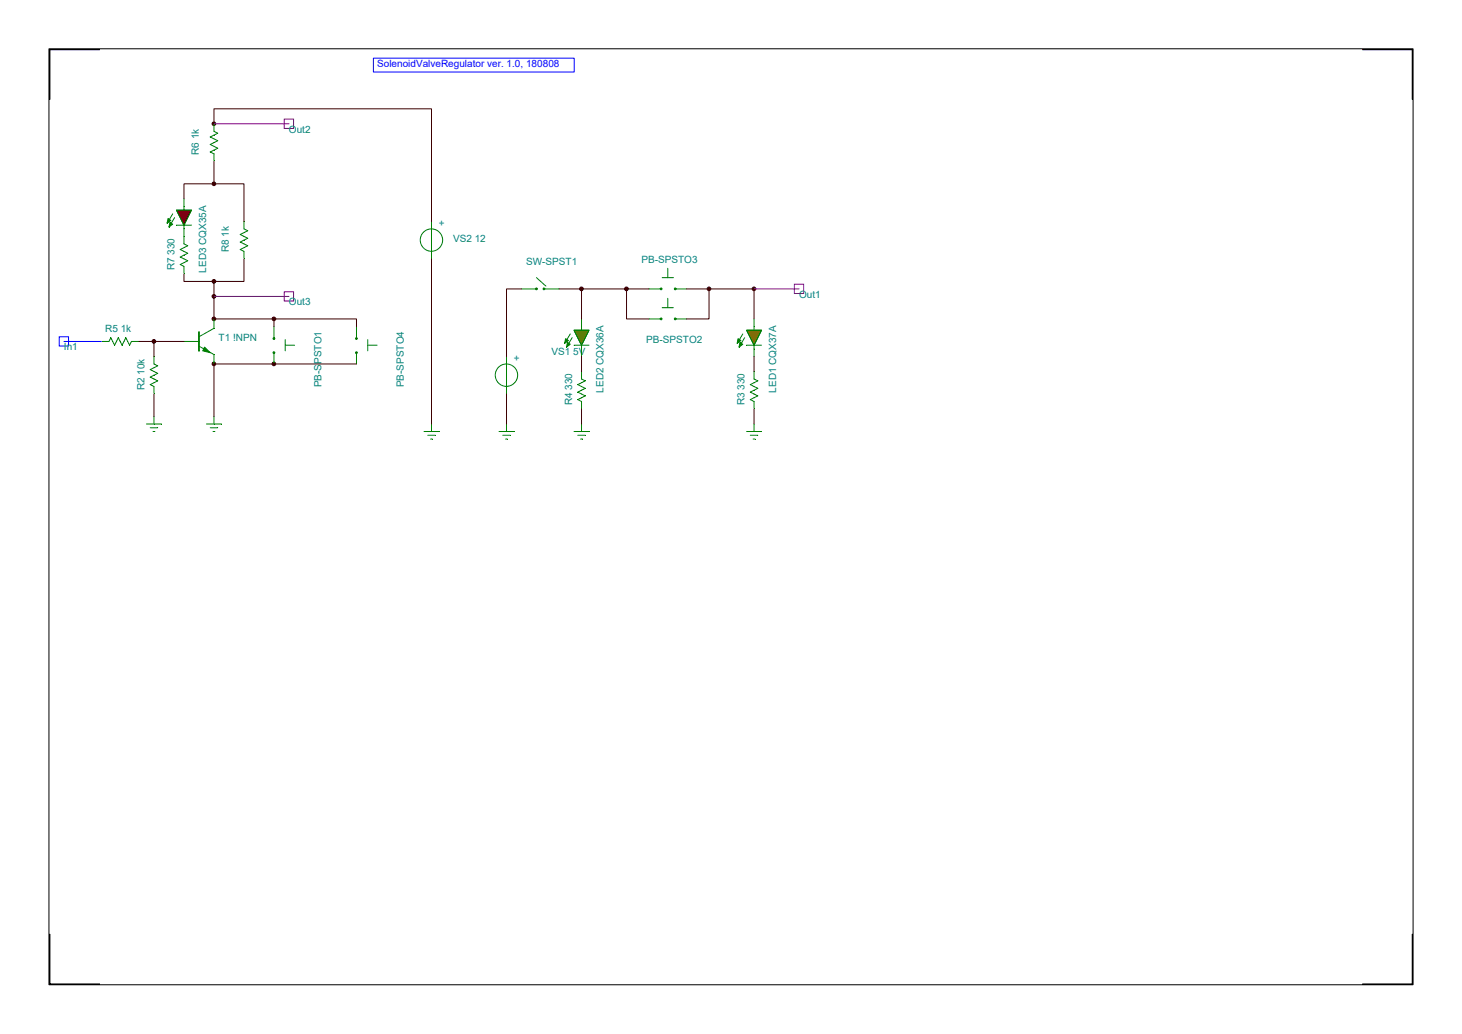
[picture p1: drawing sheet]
<svg xmlns="http://www.w3.org/2000/svg" width="297mm" height="210mm" viewBox="0 0 297 210" stroke-linecap="round" stroke-linejoin="round" font-family="sans-serif">
<g fill="#3c0000" stroke="#3c0000" stroke-width=".2">
<circle cx="31.3" cy="69.3" r=".38"/>
<circle cx="43.5" cy="25.1" r=".38"/>
<circle cx="43.5" cy="37.3" r=".38"/>
<circle cx="43.5" cy="57.1" r=".38"/>
<circle cx="43.5" cy="60.2" r=".38"/>
<circle cx="43.5" cy="64.8" r=".38"/>
<circle cx="43.5" cy="73.9" r=".38"/>
<circle cx="55.6" cy="64.8" r=".38"/>
<circle cx="55.6" cy="73.9" r=".38"/>
<circle cx="118.1" cy="58.7" r=".38"/>
<circle cx="127.3" cy="58.7" r=".38"/>
<circle cx="144" cy="58.7" r=".38"/>
<circle cx="153.2" cy="58.7" r=".38"/>
</g>
<path d="M102.9 86.1v1.5" fill="none" stroke="#008000" stroke-width=".2"/>
<path d="M101.4 87.6h3" fill="none" stroke="#008000" stroke-width=".2"/>
<path d="M102.1 88.4h1.6" fill="none" stroke="#008000" stroke-width=".2"/>
<path d="M102.7 89.2h.4" fill="none" stroke="#008000" stroke-width=".2"/>
<path d="M87.7 86.1v1.5" fill="none" stroke="#008000" stroke-width=".2"/>
<path d="M86.1 87.6h3.1" fill="none" stroke="#008000" stroke-width=".2"/>
<path d="M86.9 88.4h1.5" fill="none" stroke="#008000" stroke-width=".2"/>
<path d="M87.5 89.2h.4" fill="none" stroke="#008000" stroke-width=".2"/>
<path d="M43.5 84.6v1.5" fill="none" stroke="#008000" stroke-width=".2"/>
<path d="M41.9 86.1h3.1" fill="none" stroke="#008000" stroke-width=".2"/>
<path d="M42.7 86.9h1.5" fill="none" stroke="#008000" stroke-width=".2"/>
<path d="M43.3 87.6h.4" fill="none" stroke="#008000" stroke-width=".2"/>
<path d="M31.3 84.6v1.5" fill="none" stroke="#008000" stroke-width=".2"/>
<path d="M29.8 86.1h3" fill="none" stroke="#008000" stroke-width=".2"/>
<path d="M30.5 86.9h1.5" fill="none" stroke="#008000" stroke-width=".2"/>
<path d="M31.1 87.6h.4" fill="none" stroke="#008000" stroke-width=".2"/>
<path d="M118.1 86.1v1.5" fill="none" stroke="#008000" stroke-width=".2"/>
<path d="M116.6 87.6h3.1" fill="none" stroke="#008000" stroke-width=".2"/>
<path d="M117.4 88.4h1.5" fill="none" stroke="#008000" stroke-width=".2"/>
<path d="M118 89.2h.3" fill="none" stroke="#008000" stroke-width=".2"/>
<path d="M153.2 86.1v1.5" fill="none" stroke="#008000" stroke-width=".2"/>
<path d="M151.7 87.6h3" fill="none" stroke="#008000" stroke-width=".2"/>
<path d="M152.4 88.4h1.6" fill="none" stroke="#008000" stroke-width=".2"/>
<path d="M153 89.2h.4" fill="none" stroke="#008000" stroke-width=".2"/>
<path d="M102.9 72.4v1.5" fill="none" stroke="#008000" stroke-width=".2"/>
<path d="M102.9 78.5v1.5" fill="none" stroke="#008000" stroke-width=".2"/>
<g fill="none" stroke="#008000" stroke-width=".2">
<path d="M102.9 73.9v4.6"/>
<circle cx="102.9" cy="76.2" r="2.28"/>
</g>
<path d="M49.6 51.1v1.3" fill="none" stroke="#008000" stroke-width=".2"/>
<path d="M49.6 45v1.5" fill="none" stroke="#008000" stroke-width=".2"/>
<path d="M49.6 49.5l.7 .4" fill="none" stroke="#008000" stroke-width=".2"/>
<path d="M50.3 49.9l-.7 .4" fill="none" stroke="#008000" stroke-width=".2"/>
<path d="M48.8 49.1l.8 .4" fill="none" stroke="#008000" stroke-width=".2"/>
<path d="M49.6 48.8l-.8 .3" fill="none" stroke="#008000" stroke-width=".2"/>
<path d="M49.6 48l.7 .4" fill="none" stroke="#008000" stroke-width=".2"/>
<path d="M50.3 48.4l-.7 .4" fill="none" stroke="#008000" stroke-width=".2"/>
<path d="M48.8 50.7l.8 .4" fill="none" stroke="#008000" stroke-width=".2"/>
<path d="M49.6 50.3l-.8 .4" fill="none" stroke="#008000" stroke-width=".2"/>
<path d="M48.8 47.6l.8 .4" fill="none" stroke="#008000" stroke-width=".2"/>
<path d="M49.6 47.2l-.8 .4" fill="none" stroke="#008000" stroke-width=".2"/>
<path d="M49.6 46.5l.7 .4" fill="none" stroke="#008000" stroke-width=".2"/>
<path d="M50.3 46.9l-.7 .3" fill="none" stroke="#008000" stroke-width=".2"/>
<path d="M37.4 40.4v1.5" fill="none" stroke="#008000" stroke-width=".2"/>
<path d="M37.4 46.5v1.5" fill="none" stroke="#008000" stroke-width=".2"/>
<path d="M35.9 42.7h3l-1.5 3z" fill="#008080" stroke="#008000" stroke-width=".2"/>
<path d="M35.9 45.7h3" fill="none" stroke="#008000" stroke-width=".2"/>
<path d="M37.4 41.9v.8" fill="none" stroke="#008000" stroke-width=".2"/>
<path d="M37.4 45.7v.8" fill="none" stroke="#008000" stroke-width=".2"/>
<path d="M35.1 43.4l-1.2 1.9" fill="none" stroke="#008000" stroke-width=".2"/>
<path d="M34.1 44.4l.6 .4-.8 .5z" fill="#008000" stroke="#008000" stroke-width=".2"/>
<path d="M35.5 44.2l-1.2 1.9" fill="none" stroke="#008000" stroke-width=".2"/>
<path d="M34.5 45.1l.6 .4-.8 .6z" fill="#008000" stroke="#008000" stroke-width=".2"/>
<path d="M37.4 42.7v3" fill="none" stroke="#008000" stroke-width=".2"/>
<path d="M35.9 42.7h3l-1.5 3z" fill="#800000" stroke="#008000" stroke-width=".2"/>
<path d="M37.4 54.1v1.3" fill="none" stroke="#008000" stroke-width=".2"/>
<path d="M37.4 48v1.5" fill="none" stroke="#008000" stroke-width=".2"/>
<path d="M37.4 52.6l.7 .4" fill="none" stroke="#008000" stroke-width=".2"/>
<path d="M38.1 53l-.7 .3" fill="none" stroke="#008000" stroke-width=".2"/>
<path d="M36.6 52.2l.8 .4" fill="none" stroke="#008000" stroke-width=".2"/>
<path d="M37.4 51.8l-.8 .4" fill="none" stroke="#008000" stroke-width=".2"/>
<path d="M37.4 51.1l.7 .3" fill="none" stroke="#008000" stroke-width=".2"/>
<path d="M38.1 51.4l-.7 .4" fill="none" stroke="#008000" stroke-width=".2"/>
<path d="M36.6 53.7l.8 .4" fill="none" stroke="#008000" stroke-width=".2"/>
<path d="M37.4 53.3l-.8 .4" fill="none" stroke="#008000" stroke-width=".2"/>
<path d="M36.6 50.7l.8 .4" fill="none" stroke="#008000" stroke-width=".2"/>
<path d="M37.4 50.3l-.8 .4" fill="none" stroke="#008000" stroke-width=".2"/>
<path d="M37.4 49.5l.7 .4" fill="none" stroke="#008000" stroke-width=".2"/>
<path d="M38.1 49.9l-.7 .4" fill="none" stroke="#008000" stroke-width=".2"/>
<path d="M72.4 66.3v2.3" fill="none" stroke="#008000" stroke-width=".2"/>
<path d="M72.4 71.6v2.3" fill="none" stroke="#008000" stroke-width=".2"/>
<g fill="#000" stroke="#008000" stroke-width=".2">
<path d="M72.3 68.6h.2v.3h-.2z" fill-rule="evenodd"/>
<path d="M72.3 71.5h.2v.2h-.2z" fill-rule="evenodd"/>
</g>
<path d="M72.8 69v2.2M72.8 70.1h1.9" fill="none" stroke="#fff" stroke-width=".2"/>
<path d="M55.7 66.3v2.3M74.7 69v2.2M74.7 70.1h1.9" fill="none" stroke="#008000" stroke-width=".2"/>
<path d="M55.7 71.6v2.3" fill="none" stroke="#008000" stroke-width=".2"/>
<g fill="#000" stroke="#008000" stroke-width=".2">
<path d="M55.5 68.6h.3v.3h-.3z" fill-rule="evenodd"/>
<path d="M55.5 71.5h.3v.2h-.3z" fill-rule="evenodd"/>
</g>
<path d="M56 69v2.2M56 70.1h2" fill="none" stroke="#fff" stroke-width=".2"/>
<path d="M43.5 31.2v1.4M58 69v2.2M58 70.1h1.9" fill="none" stroke="#008000" stroke-width=".2"/>
<path d="M43.5 25.1v1.6" fill="none" stroke="#008000" stroke-width=".2"/>
<path d="M43.5 29.7l.7 .4" fill="none" stroke="#008000" stroke-width=".2"/>
<path d="M44.2 30.1l-.7 .4" fill="none" stroke="#008000" stroke-width=".2"/>
<path d="M42.7 29.3l.8 .4" fill="none" stroke="#008000" stroke-width=".2"/>
<path d="M43.5 29l-.8 .3" fill="none" stroke="#008000" stroke-width=".2"/>
<path d="M43.5 28.2l.7 .4" fill="none" stroke="#008000" stroke-width=".2"/>
<path d="M44.2 28.6l-.7 .4" fill="none" stroke="#008000" stroke-width=".2"/>
<path d="M42.7 30.9l.8 .3" fill="none" stroke="#008000" stroke-width=".2"/>
<path d="M43.5 30.5l-.8 .4" fill="none" stroke="#008000" stroke-width=".2"/>
<path d="M42.7 27.8l.8 .4" fill="none" stroke="#008000" stroke-width=".2"/>
<path d="M43.5 27.4l-.8 .4" fill="none" stroke="#008000" stroke-width=".2"/>
<path d="M43.5 26.7l.7 .4" fill="none" stroke="#008000" stroke-width=".2"/>
<path d="M44.2 27.1l-.7 .3" fill="none" stroke="#008000" stroke-width=".2"/>
<path d="M20.8 69.3h1.3" fill="none" stroke="#008000" stroke-width=".2"/>
<path d="M26.7 69.3h1.5" fill="none" stroke="#008000" stroke-width=".2"/>
<path d="M23.7 69.3l-.4 .8" fill="none" stroke="#008000" stroke-width=".2"/>
<path d="M22.9 69.3l.4 .8" fill="none" stroke="#008000" stroke-width=".2"/>
<path d="M24 68.6l-.3 .7" fill="none" stroke="#008000" stroke-width=".2"/>
<path d="M24 68.6l.4 .7" fill="none" stroke="#008000" stroke-width=".2"/>
<path d="M25.2 69.3l-.4 .8" fill="none" stroke="#008000" stroke-width=".2"/>
<path d="M24.4 69.3l.4 .8" fill="none" stroke="#008000" stroke-width=".2"/>
<path d="M22.5 68.6l-.4 .7" fill="none" stroke="#008000" stroke-width=".2"/>
<path d="M22.5 68.6l.4 .7" fill="none" stroke="#008000" stroke-width=".2"/>
<path d="M25.6 68.6l-.4 .7" fill="none" stroke="#008000" stroke-width=".2"/>
<path d="M25.6 68.6l.3 .7" fill="none" stroke="#008000" stroke-width=".2"/>
<path d="M26.7 69.3l-.4 .8" fill="none" stroke="#008000" stroke-width=".2"/>
<path d="M25.9 69.3l.4 .8" fill="none" stroke="#008000" stroke-width=".2"/>
<path d="M31.3 78.5v1.3" fill="none" stroke="#008000" stroke-width=".2"/>
<path d="M31.3 72.4v1.5" fill="none" stroke="#008000" stroke-width=".2"/>
<path d="M31.3 77l.7 .3" fill="none" stroke="#008000" stroke-width=".2"/>
<path d="M32 77.3l-.7 .4" fill="none" stroke="#008000" stroke-width=".2"/>
<path d="M30.5 76.6l.8 .4" fill="none" stroke="#008000" stroke-width=".2"/>
<path d="M31.3 76.2l-.8 .4" fill="none" stroke="#008000" stroke-width=".2"/>
<path d="M31.3 75.4l.7 .4" fill="none" stroke="#008000" stroke-width=".2"/>
<path d="M32 75.8l-.7 .4" fill="none" stroke="#008000" stroke-width=".2"/>
<path d="M30.5 78.1l.8 .4" fill="none" stroke="#008000" stroke-width=".2"/>
<path d="M31.3 77.7l-.8 .4" fill="none" stroke="#008000" stroke-width=".2"/>
<path d="M30.5 75.1l.8 .3" fill="none" stroke="#008000" stroke-width=".2"/>
<path d="M31.3 74.7l-.8 .4" fill="none" stroke="#008000" stroke-width=".2"/>
<path d="M31.3 73.9l.7 .4" fill="none" stroke="#008000" stroke-width=".2"/>
<path d="M32 74.3l-.7 .4" fill="none" stroke="#008000" stroke-width=".2"/>
<path d="M87.7 45v1.5" fill="none" stroke="#008000" stroke-width=".2"/>
<path d="M87.7 51.1v1.5" fill="none" stroke="#008000" stroke-width=".2"/>
<g fill="none" stroke="#008000" stroke-width=".2">
<path d="M87.7 46.5v4.6"/>
<circle cx="87.7" cy="48.8" r="2.28"/>
</g>
<path d="M40.4 70.3l3.1 1.7" fill="none" stroke="#008000" stroke-width=".2"/>
<path d="M40.4 67.4v3.8" fill="none" stroke="#008000" stroke-width=".38"/>
<path d="M37.4 69.3h3" fill="none" stroke="#008000" stroke-width=".2"/>
<path d="M43.5 64.8v1.9" fill="none" stroke="#008000" stroke-width=".2"/>
<path d="M43.5 72v1.9" fill="none" stroke="#008000" stroke-width=".2"/>
<path d="M41.6 70.5l1.1 1.1-1.5-.4z" fill="#008000" stroke="#008000" stroke-width=".2"/>
<path d="M43.5 66.7l-3.1 1.7" fill="none" stroke="#008000" stroke-width=".2"/>
<path d="M106 58.7h3" fill="none" stroke="#008000" stroke-width=".2"/>
<path d="M110.5 58.7h3.1" fill="none" stroke="#008000" stroke-width=".2"/>
<g fill="#000" stroke="#008000" stroke-width=".2">
<path d="M108.9 58.5h.2v.3h-.2z" fill-rule="evenodd"/>
<path d="M110.4 58.5h.2v.3h-.2z" fill-rule="evenodd"/>
</g>
<path d="M108.6 58.1h2.3" fill="none" stroke="#fff" stroke-width=".2"/>
<path d="M109 56.4l1.9 1.7M131.9 58.7h2.3" fill="none" stroke="#008000" stroke-width=".2"/>
<path d="M137.2 58.7h2.3" fill="none" stroke="#008000" stroke-width=".2"/>
<g fill="#000" stroke="#008000" stroke-width=".2">
<path d="M134.2 58.5h.3v.3h-.3z" fill-rule="evenodd"/>
<path d="M137.1 58.5h.2v.3h-.2z" fill-rule="evenodd"/>
</g>
<path d="M134.5 58.3h2.3M135.7 56.4v1.9" fill="none" stroke="#fff" stroke-width=".2"/>
<path d="M134.5 56.4h2.3M135.7 54.5v1.9M131.9 64.8h2.3" fill="none" stroke="#008000" stroke-width=".2"/>
<path d="M137.2 64.8h2.3" fill="none" stroke="#008000" stroke-width=".2"/>
<g fill="#000" stroke="#008000" stroke-width=".2">
<path d="M134.2 64.6h.3v.3h-.3z" fill-rule="evenodd"/>
<path d="M137.1 64.6h.2v.3h-.2z" fill-rule="evenodd"/>
</g>
<path d="M134.5 64.4h2.3M135.7 62.5v1.9" fill="none" stroke="#fff" stroke-width=".2"/>
<path d="M118.1 64.8v1.5M134.5 62.5h2.3M135.7 60.6v1.9" fill="none" stroke="#008000" stroke-width=".2"/>
<path d="M118.1 70.9v1.5" fill="none" stroke="#008000" stroke-width=".2"/>
<path d="M116.6 67.1h3.1l-1.6 3z" fill="#008080" stroke="#008000" stroke-width=".2"/>
<path d="M116.6 70.1h3.1" fill="none" stroke="#008000" stroke-width=".2"/>
<path d="M118.1 66.3v.8" fill="none" stroke="#008000" stroke-width=".2"/>
<path d="M118.1 70.1v.8" fill="none" stroke="#008000" stroke-width=".2"/>
<path d="M115.9 67.8l-1.2 1.9" fill="none" stroke="#008000" stroke-width=".2"/>
<path d="M114.9 68.8l.6 .4-.8 .5z" fill="#008000" stroke="#008000" stroke-width=".2"/>
<path d="M116.2 68.6l-1.1 1.9" fill="none" stroke="#008000" stroke-width=".2"/>
<path d="M115.3 69.5l.6 .4-.8 .6z" fill="#008000" stroke="#008000" stroke-width=".2"/>
<path d="M118.1 67.1v3" fill="none" stroke="#008000" stroke-width=".2"/>
<path d="M116.6 67.1h3.1l-1.6 3z" fill="#5b8000" stroke="#008000" stroke-width=".2"/>
<path d="M153.2 64.8v1.5" fill="none" stroke="#008000" stroke-width=".2"/>
<path d="M153.2 70.9v1.5" fill="none" stroke="#008000" stroke-width=".2"/>
<path d="M151.7 67.1h3l-1.5 3z" fill="#008080" stroke="#008000" stroke-width=".2"/>
<path d="M151.7 70.1h3" fill="none" stroke="#008000" stroke-width=".2"/>
<path d="M153.2 66.3v.8" fill="none" stroke="#008000" stroke-width=".2"/>
<path d="M153.2 70.1v.8" fill="none" stroke="#008000" stroke-width=".2"/>
<path d="M150.9 67.8l-1.1 1.9" fill="none" stroke="#008000" stroke-width=".2"/>
<path d="M150 68.8l.5 .4-.7 .5z" fill="#008000" stroke="#008000" stroke-width=".2"/>
<path d="M151.3 68.6l-1.1 1.9" fill="none" stroke="#008000" stroke-width=".2"/>
<path d="M150.3 69.5l.6 .4-.7 .6z" fill="#008000" stroke="#008000" stroke-width=".2"/>
<path d="M153.2 67.1v3" fill="none" stroke="#008000" stroke-width=".2"/>
<path d="M151.7 67.1h3l-1.5 3z" fill="#806c00" stroke="#008000" stroke-width=".2"/>
<path d="M118.1 81.5v1.4" fill="none" stroke="#008000" stroke-width=".2"/>
<path d="M118.1 75.4v1.6" fill="none" stroke="#008000" stroke-width=".2"/>
<path d="M118.1 80l.8 .4" fill="none" stroke="#008000" stroke-width=".2"/>
<path d="M118.9 80.4l-.8 .4" fill="none" stroke="#008000" stroke-width=".2"/>
<path d="M117.4 79.6l.7 .4" fill="none" stroke="#008000" stroke-width=".2"/>
<path d="M118.1 79.2l-.7 .4" fill="none" stroke="#008000" stroke-width=".2"/>
<path d="M118.1 78.5l.8 .4" fill="none" stroke="#008000" stroke-width=".2"/>
<path d="M118.9 78.9l-.8 .3" fill="none" stroke="#008000" stroke-width=".2"/>
<path d="M117.4 81.2l.7 .3" fill="none" stroke="#008000" stroke-width=".2"/>
<path d="M118.1 80.8l-.7 .4" fill="none" stroke="#008000" stroke-width=".2"/>
<path d="M117.4 78.1l.7 .4" fill="none" stroke="#008000" stroke-width=".2"/>
<path d="M118.1 77.7l-.7 .4" fill="none" stroke="#008000" stroke-width=".2"/>
<path d="M118.1 77l.8 .3" fill="none" stroke="#008000" stroke-width=".2"/>
<path d="M118.9 77.3l-.8 .4" fill="none" stroke="#008000" stroke-width=".2"/>
<path d="M153.2 81.5v1.4" fill="none" stroke="#008000" stroke-width=".2"/>
<path d="M153.2 75.4v1.6" fill="none" stroke="#008000" stroke-width=".2"/>
<path d="M153.2 80l.8 .4" fill="none" stroke="#008000" stroke-width=".2"/>
<path d="M154 80.4l-.8 .4" fill="none" stroke="#008000" stroke-width=".2"/>
<path d="M152.4 79.6l.8 .4" fill="none" stroke="#008000" stroke-width=".2"/>
<path d="M153.2 79.2l-.8 .4" fill="none" stroke="#008000" stroke-width=".2"/>
<path d="M153.2 78.5l.8 .4" fill="none" stroke="#008000" stroke-width=".2"/>
<path d="M154 78.9l-.8 .3" fill="none" stroke="#008000" stroke-width=".2"/>
<path d="M152.4 81.2l.8 .3" fill="none" stroke="#008000" stroke-width=".2"/>
<path d="M153.2 80.8l-.8 .4" fill="none" stroke="#008000" stroke-width=".2"/>
<path d="M152.4 78.1l.8 .4" fill="none" stroke="#008000" stroke-width=".2"/>
<path d="M153.2 77.7l-.8 .4" fill="none" stroke="#008000" stroke-width=".2"/>
<path d="M153.2 77l.8 .3" fill="none" stroke="#008000" stroke-width=".2"/>
<path d="M154 77.3l-.8 .4" fill="none" stroke="#008000" stroke-width=".2"/>
<g fill="none" stroke="#3c0000" stroke-width=".2">
<path d="M43.5 25.1v-3h44.2v22.9M43.5 32.8v4.5h6.1v7.7M43.5 37.3h-6.1v3.1M37.4 55.6v1.6h6.1M43.5 57.1v7.7h12.2M49.6 52.6v4.5h-6.1M87.7 52.6v33.5M106 58.7h-3.1v13.7M113.6 58.7h4.5M118.1 58.7v6.1M118.1 58.7h9.2M127.3 58.7h4.6"/>
<path d="M127.3 58.7v6.1h4.6M139.5 58.7h13.7v6.1M144.1 58.7v6.1h-4.6M28.2 69.3h9.2M31.3 69.3v3.1M55.7 66.3v-1.5h16.7v1.5M72.4 73.9h-28.9v10.7M118.1 72.4v3M153.2 72.4v3M31.3 80v4.6M102.9 80v6.1M118.1 83.1v3"/>
<path d="M153.2 83.1v3"/>
</g>
<path d="M43.5 25.1h15.2M57.8 24.2h1.8v1.9h-1.8zM57.8 59.2h1.8v1.9h-1.8zM153.2 58.7h9.1M161.4 57.7h1.9v1.9h-1.9zM43.5 60.2h15.2" fill="none" stroke="#800080" stroke-width=".2"/>
<path d="M12 68.4h1.9v1.9h-1.9zM13 69.3h7.6" fill="none" stroke="#00f" stroke-width=".2"/>
<path d="M75.9 11.8h40.8v2.8h-40.8z" fill="#fff"/>
<path d="M75.9 11.8h40.8v2.8h-40.8z" fill="none" stroke="#fff" stroke-width=".2"/>
<path d="M75.9 11.8h40.8v2.8h-40.8z" fill="none" stroke="#00f" stroke-width=".2"/>
<path d="M9.9 9.9h277.2v190.1h-277.2zM20.2 10.1h-10.1v10.1M276.8 10.1h10.1v10.1M10.1 189.7v10.1h10.1M286.9 189.7v10.1h-10.1" fill="none" stroke="#000" stroke-width=".2"/>
<text font-size="2" fill="#00f" x="76.6" y="13.6">SolenoidValveRegulator ver. 1.0, 180808</text>
<g font-size="2" fill="#008080">
<text x="58.7" y="27">Out2</text>
<text x="40.4" y="31.4" transform="rotate(-90 40.4 31.4)">R6 1k</text>
<text x="90.4" y="46" transform="rotate(-90 90.4 46)">+</text>
<text x="46.5" y="51.2" transform="rotate(-90 46.5 51.2)">R8 1k</text>
<text x="92.1" y="49.1">VS2 12</text>
<text x="106.9" y="53.8">SW-SPST1</text>
<text x="130.3" y="53.4">PB-SPSTO3</text>
<text x="35.5" y="54.9" transform="rotate(-90 35.5 54.9)">R7 330</text>
<text x="41.9" y="55.4" transform="rotate(-90 41.9 55.4)">LED3 CQX35A</text>
<text x="58.7" y="62">Out3</text>
<text x="162.3" y="60.5">Out1</text>
<text x="13" y="71.2">In1</text>
<text x="21.4" y="67.4">R5 1k</text>
<text x="44.4" y="69.3">T1 !NPN</text>
<text x="131.3" y="69.6">PB-SPSTO2</text>
<text x="105.7" y="73.4" transform="rotate(-90 105.7 73.4)">+</text>
<text x="112.1" y="72.1">VS1 5V</text>
<text x="29.4" y="79.2" transform="rotate(-90 29.4 79.2)">R2 10k</text>
<text x="65.3" y="78.7" transform="rotate(-90 65.3 78.7)">PB-SPSTO1</text>
<text x="82.1" y="78.7" transform="rotate(-90 82.1 78.7)">PB-SPSTO4</text>
<text x="116.2" y="82.3" transform="rotate(-90 116.2 82.3)">R4 330</text>
<text x="122.6" y="79.7" transform="rotate(-90 122.6 79.7)">LED2 CQX36A</text>
<text x="151.3" y="82.3" transform="rotate(-90 151.3 82.3)">R3 330</text>
<text x="157.7" y="79.7" transform="rotate(-90 157.7 79.7)">LED1 CQX37A</text>
</g>
</svg>
